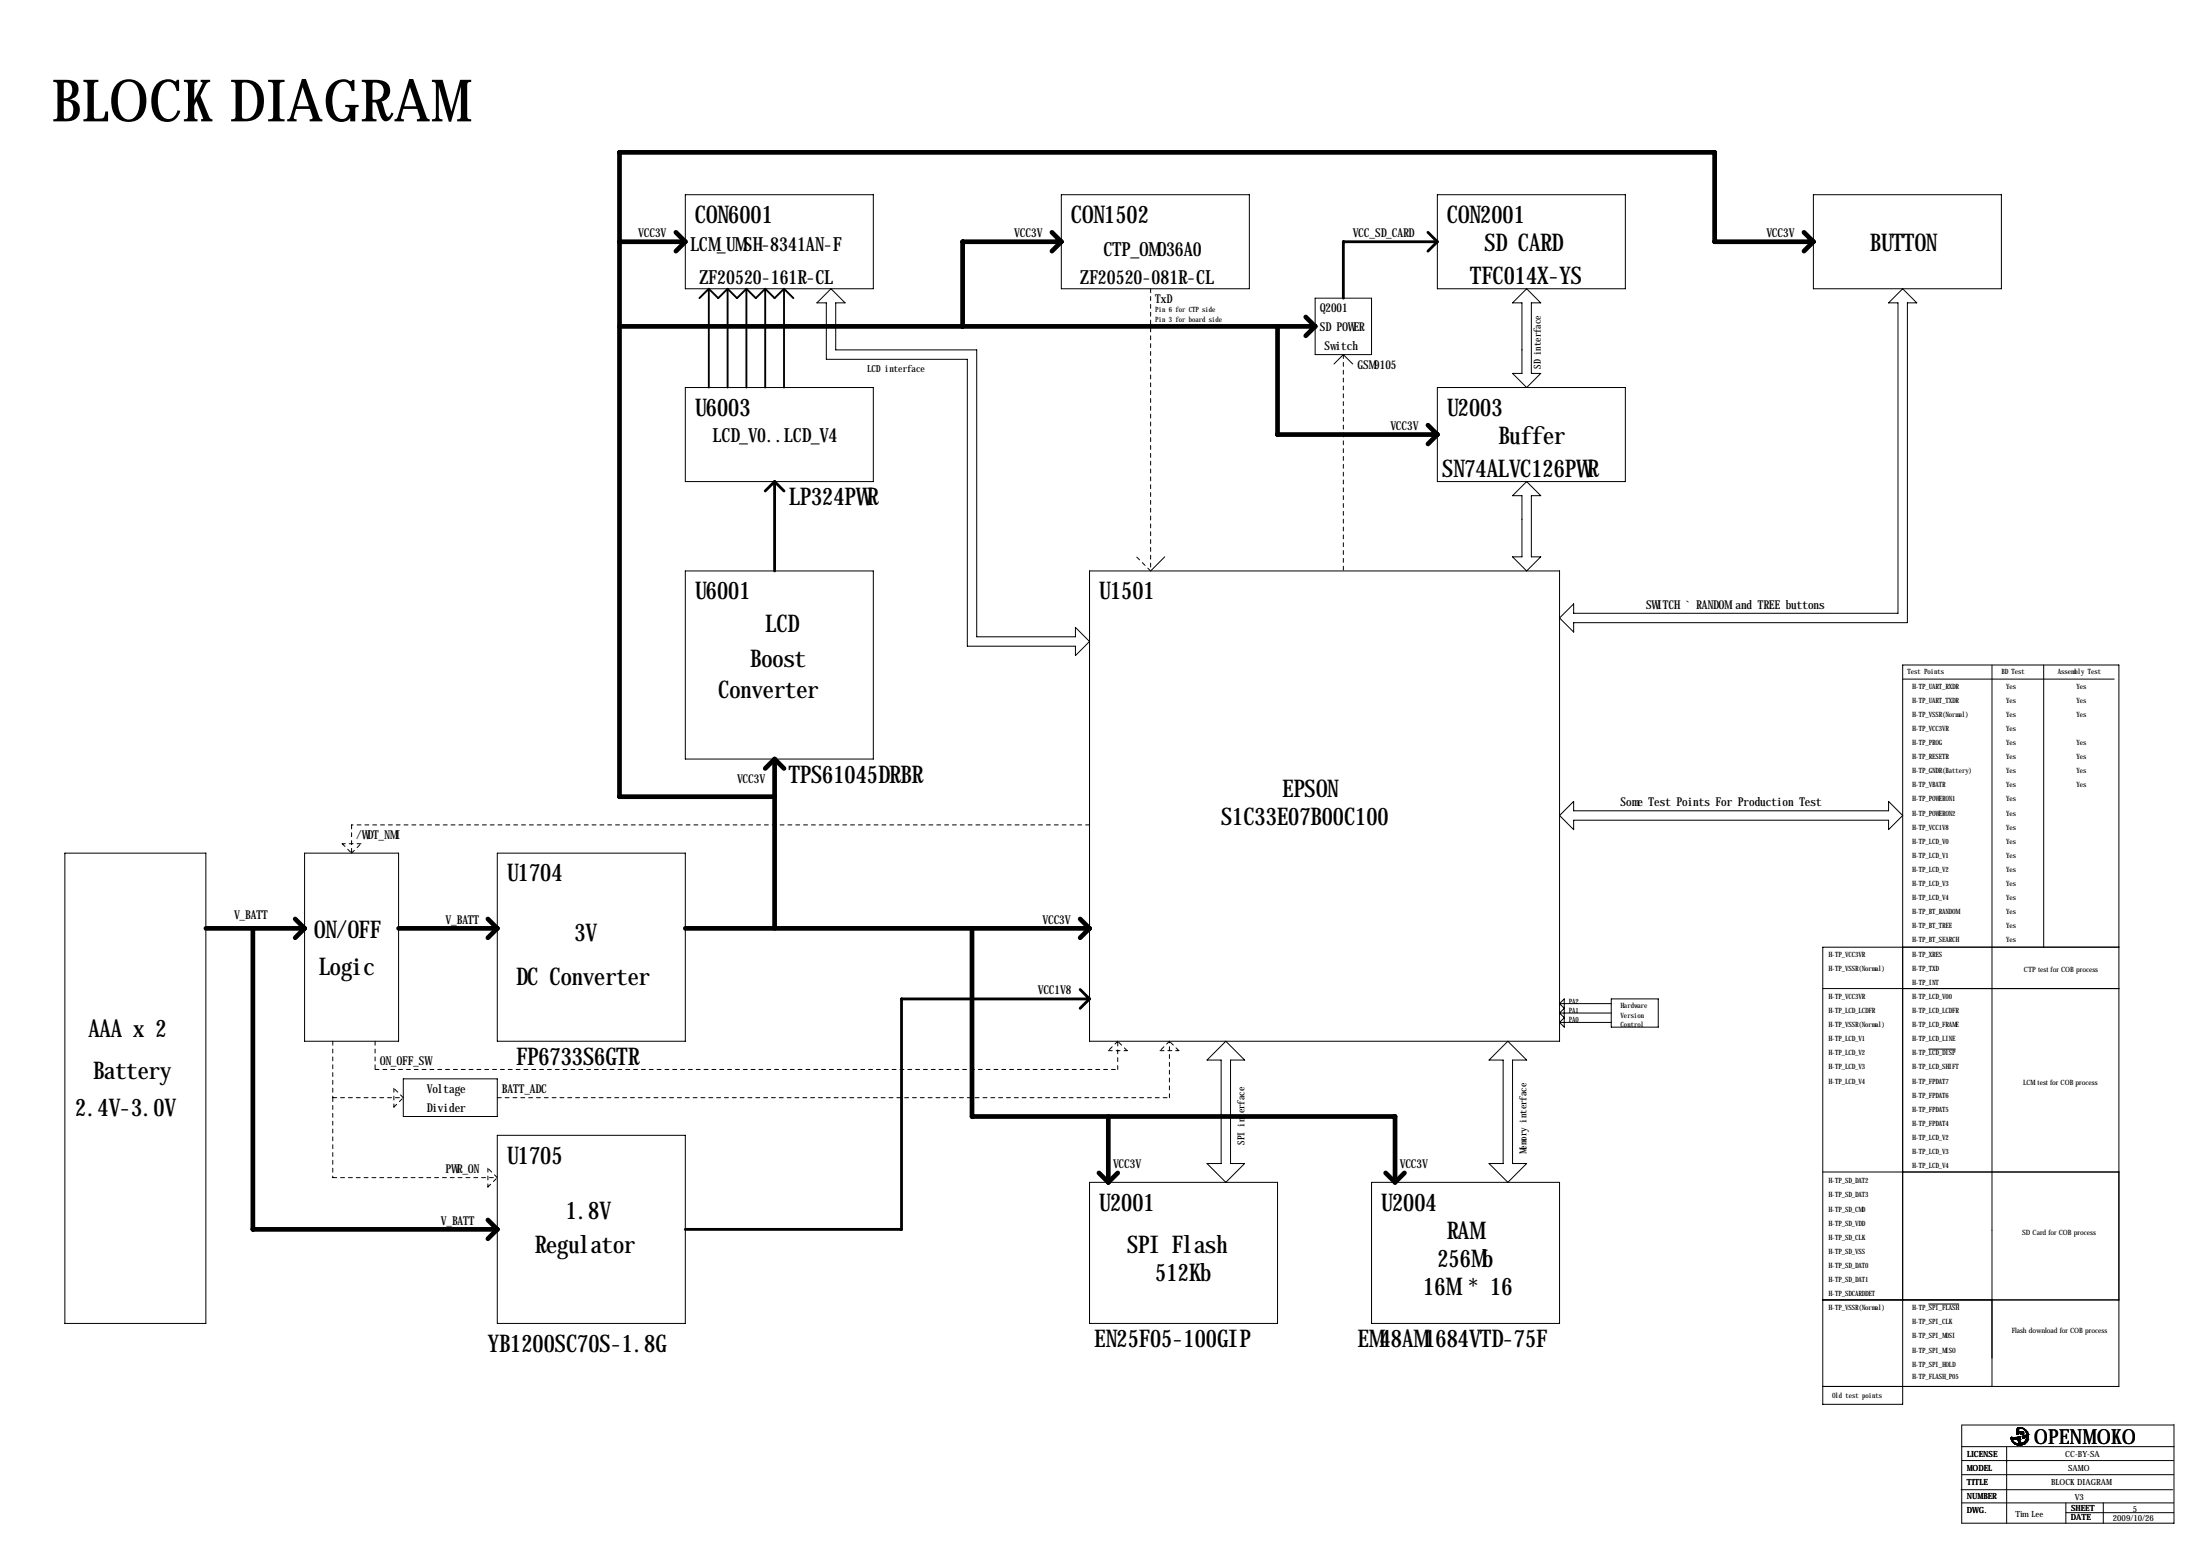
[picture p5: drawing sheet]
<svg xmlns="http://www.w3.org/2000/svg" width="594mm" height="419mm" viewBox="0 0 594 419" stroke-linecap="round" stroke-linejoin="round" font-family="sans-serif">
<g fill="none" stroke="#000" stroke-width=".27">
<path d="M185.2 52.6h50.8v25.4h-50.8zM286.8 52.6h50.8v25.4h-50.8zM388.4 52.6h50.8v25.4h-50.8zM490 52.6h50.8v25.4h-50.8zM224.5 78l3.8 3.8h-2.5v12.7h38.1v77.5h26.7v-2.6l3.8 3.8-3.8 3.8v-2.5h-29.2v-77.5h-38.1v-15.2h-2.6zM355.3 80.5h15.3v15.3h-15.3zM360.4 98.3l2.6-2.5 2.5 2.5M408.7 81.8l3.8-3.8 3.8 3.8h-2.5v19h2.5l-3.8 3.8-3.8-3.8h2.5v-19zM185.2 104.6h50.8v25.4h-50.8zM388.4 104.6h50.8v25.4h-50.8zM408.7 133.9l3.8-3.9 3.8 3.9h-2.5v16.5h2.5l-3.8 3.8-3.8-3.8h2.5v-16.5zM185.2 154.2h50.8v50.8h-50.8z"/>
<path d="M294.4 154.2h127v127h-127zM314.7 150.4l-3.8 3.8M421.4 166.9l3.8-3.8v2.5h87.6v-83.8h-2.5l3.8-3.8 3.8 3.8h-2.5v86.3h-90.2v2.6zM538.2 179.6v194.8M552.2 179.6v76.2M514.1 183.4h57.1M17.5 230.4h38.1v127h-38.1zM82.3 230.4h25.4v50.8h-25.4zM134.4 230.4h50.8v50.8h-50.8zM421.4 220.2l3.8-3.8v2.5h85.1v-2.5l3.8 3.8-3.8 3.8v-2.5h-85.1v2.5zM572.5 255.8h-80v123.4h21.6v-199.6h58.4v194.8h-80M421.4 276.1h14"/>
<path d="M421.4 273.6l1.3 1.2-1.3 1.3M421.4 271l1.3-1.3v7.7l-1.3-1.3M421.4 273.6h14M421.4 271l1.3 1.3-1.3 1.3M421.4 271h14M435.4 269.7h12.7v7.7h-12.7zM492.5 267h80M109 291.3h25.4v10.2h-25.4zM326.1 286.3l5.1-5.1 5.1 5.1h-3.8v27.9h3.8l-5.1 5.1-5.1-5.1h3.8v-27.9zM402.3 286.3l5.1-5.1 5.1 5.1h-3.8v27.9h3.8l-5.1 5.1-5.1-5.1h3.8v-27.9zM521.1 283.3h7.3M134.4 306.6h50.8v50.8h-50.8z"/>
<path d="M294.4 319.3h50.8v38.1h-50.8zM370.6 319.3h50.8v38.1h-50.8zM492.5 316.5h80M492.5 351h80M521.1 352.1h8.2M530 384.8v26.6M530 390.7h57.5M530.1 384.8h57.2M530.1 394.4h57.2M530.1 398.2h57.2M542.2 390.8v20.6M543.4 388.4h2.3"/>
<path d="M543.4 388.4h.1M543.4 388.4v.1M543.4 388.3v.1M543.4 388.3h.1M543.4 388.2h.1M543.4 388.3l.1 .1M543.4 388.4l.1 .3M543.4 388.3h2.2M543.4 388.2h2.2M543.4 388.2h.5zM543.4 388.6h.1M543.4 388.3l2.3 .1"/>
<path d="M543.4 388.3h2.3M543.4 388.2l2.2 .1M543.4 388.6l.2 .2M543.5 388.4h.1M543.5 388.6h.1M543.5 388.7l.1 .1M543.5 388.4l.3 .2M543.5 388.1l-.1 .2M543.5 388.1v.1M543.5 388.4l2.2 .1M543.5 388.7v.1M543.5 388.2h.1"/>
<path d="M543.5 388.8h.1M543.5 388.9h.1M543.5 388.8l.1 .1M543.5 388.9l.5 .4M543.5 388.8v.1M543.5 388.9l.2 .1M543.6 388.8h.1M543.6 389l.2 .2M543.6 389.1l.1 .1M543.6 388.9l.1 .1M543.6 389v.1M543.6 389.1h.1"/>
<path d="M543.6 389h.1M543.7 389h.1M543.7 388.5h2M543.7 389.2h.1M543.7 389.2l.1 .1M543.7 389.2l.3 .1M543.7 389.2h.2h-.2M543.8 388.6h.2M543.8 388.6h1.9h-1.7M543.8 389.2h.1M543.8 389.4h.2M543.8 389.3l.2 .1"/>
<path d="M543.9 389.4h.1M543.9 389.4v.1M543.9 389.4l.2 .1M543.9 389.5h.2M543.9 389.5h.1M543.9 389.5h.3M544 388.6l1.7 .1M544 389.3v.1M544 389.4h.1M544 389.6h.3M544 389.4l.1 .1M544 389.5l.1 .1"/>
<path d="M544.1 389.6l.2 .2M544.1 389.6l.4 .1M544.1 389.6h.2M544.1 389.5h.1M544.2 389.7h.1M544.2 389.7h.3M544.2 389.7l.5 .1M544.2 389.5v.1M544.3 388.7h.1M544.3 389.8h.1M544.3 389.8l.6 .1M544.3 389.6h.1"/>
<path d="M544.3 389.6l.4 .2M544.4 388.2h.1M544.4 388.2h1.2M544.4 389.9h.6zM544.5 389.9h.1M544.5 389.7h.1M544.5 389.9h2.4M544.5 389.9l.1 .1M544.5 389.9l1 .1M544.6 390h.1M544.6 390h2M544.7 389.8h.1"/>
<path d="M544.7 390h1.9M544.7 390l.1 .1M544.7 390l1.9 .1M544.8 390.1h1.6M544.8 390.1h1.8M544.9 387.2h.1M544.9 386.9h.1M544.9 386.6h.1M544.9 387.2v.1M544.9 387.2h.6M544.9 386.4v.8M544.9 386.6h.5"/>
<path d="M544.9 387.2l.1 .1M544.9 386.9l.5 .1M544.9 386.9h.5M544.9 386.6l.5 .1h-.5l.5 .2M544.9 386.4l.5 .2M544.9 389.9l-.5-.1 .1 .1M544.9 387.3h.1M544.9 386.4h.1M544.9 386.1v.3M544.9 386.4h.5h-.5M544.9 386.4h.5M544.9 386.1l.5 .1"/>
<path d="M544.9 386.1h.5M545 386l-.1 .1M545 385.9v.1M545 386l.4 .1M545 385.9l.4 .1h-.4M545 385.9h.4M545 385.9h.1M545.1 385.7h.1M545.1 385.7l-.1 .2M545.1 385.7l.3 .2M545.1 385.7h.3M545.1 388.7h.1"/>
<path d="M545.2 385.6h.1M545.2 388.8v.1M545.2 388.1l-.2 .1M545.2 385.6l-.1 .1M545.2 388.8l.6 .1M545.2 388.8h.6M545.2 388.1l.4 .1M545.2 385.6l.2 .1M545.2 385.6h.3M545.2 388.9l.2 .4M545.2 388.9l.7 .4M545.2 388.9h.6"/>
<path d="M545.2 390.2h.7M545.3 385.6h.1M545.3 385.6h.2M545.3 385.6h-.1M545.4 389.3l.1 .4M545.4 389.3h.1M545.4 387.2l-.4 .1M545.4 386.2v.2M545.4 389.3l.6 .2M545.4 389.3h.5M545.4 386.2h-.5l.5 .2M545.4 389.9l.1 .1"/>
<path d="M545.4 388.1h.1M545.4 386.9h.1M545.4 386.6h.1M545.4 385.7h.1M545.4 389.5h.1M545.4 388.1h-.2M545.4 388.1h.2M545.4 385.7v.4M545.4 386.4l.1 .8M545.4 387h.1M545.4 386.1v.1M545.4 389.5h.6"/>
<path d="M545.4 387h-.5h.6M545.5 385.6h.1M545.5 385.6l-.1 .1M545.5 389.5h.5M545.5 387h-.6l.6 .2M545.5 389.7h.1M545.5 389.7h.6l.1 .1M545.5 389.7l.1 .1M545.5 389.7l.7 .1M545.6 388.1h.1M545.6 389.8h.1M545.6 388.3h.1"/>
<path d="M545.6 388.2h.1M545.6 389.8l.1 .1M545.6 388.1l.1 .4M545.6 389.8l.6 .1M545.6 389.8h1.4M545.6 389.9l-.1 .1M545.6 389.9l1.2 .1M545.7 388.4h.1M545.7 388.3h.1M545.7 389.9h.1M545.7 388.5h.1M545.7 388.5h-2.1h2.1"/>
<path d="M545.7 388.7h.1M545.7 389.9l.1 .1M545.7 388.7l.1 .1M545.7 388.7h-.5v.1M545.7 388.5v.2M545.7 389.9l.6 .1M545.7 388.7h-.5l.6 .1M545.8 388.9l.1 .4M545.8 388.8v.1M545.8 390h.1M545.8 390l.1 .1M545.8 390l.5 .1"/>
<path d="M545.9 390.1h.3M545.9 390.1h.1M545.9 386.9h.1M545.9 389.3l.1 .4-.5-.2M545.9 386.9v.2M545.9 389.3h.1M545.9 387.1l.1 .1M545.9 387.1l.8 .1M545.9 387.1h.8M545.9 386.9l.8 .2M545.9 387h.8M545.9 386.9h.8"/>
<path d="M546 387.2h.1M546 386.7v.1M546 389.5h.1M546 387.2l.1 .1M546 387.2h.7M546 386.8l-.1 .1M546 387.2l.6 .1M546 386.8l.7 .1M546 386.8h.7M546 386.7l.7 .1M546 386.7h.7M546 385.6l.6 .1"/>
<path d="M546.1 390.1h.1M546.1 387.3h.1M546.1 386.6h.1M546.1 385.5h.1M546.1 387.3h.5M546.1 386.7h-.1M546.1 386.6v.1M546.1 386.6h.5M546.1 385.5l-.9 .1M546.1 385.5h-.4l.5 .1M546.1 387.3h.3M546.1 386.7h.6"/>
<path d="M546.1 386.6l.5 .1M546.2 389.8h.1M546.2 389.8l.1 .2M546.2 389.8v.1M546.2 390.2h-.3M546.2 389.9h-.3M546.2 389.9h.7M546.2 389.8l.8 .1h-.8M546.2 390.1h.1M546.2 389.9h.1M546.2 385.6h.1M546.2 390.2l-1.2-.1 .9 .1"/>
<path d="M546.2 385.6h.2M546.3 390h.1M546.3 386.6h.1M546.3 390.1h-.1M546.3 387.3l.1 .1zM546.3 390v.1M546.3 386.6h.2M546.3 386.6h-.2M546.3 385.7h.4M546.3 385.7h.2M546.3 385.7l-.5-.1 .8 .1M546.4 389.8h.1"/>
<path d="M546.4 390.1l-.2 .1M546.4 389.8h.6M546.4 387.4h.1M546.4 387.3h.1M546.4 387.9l.1 .1M546.4 387.3v.1M546.4 387.9l1.2 .1M546.5 388.2h.1M546.5 388.1h.1M546.5 388v.3h.5M546.5 388.2h.6M546.5 388.1h.8l-.8 .1"/>
<path d="M546.5 388.1h.9M546.5 388.2l.5 .1M546.5 388l.9 .1M546.5 388h1.1M546.5 385.7l.1 .1M546.5 385.7l.3 .1M546.5 388.4h.1M546.5 388.3h.1M546.5 388.3v.1M546.5 388.3l.1 .1M546.5 388.3h.3M546.6 387.3h.1"/>
<path d="M546.6 386.6h.1M546.6 389.7h.1M546.6 389.7h.6M546.6 386.6v.1M546.6 387.3h-.2M546.6 386.7h.1M546.6 389.7l.5 .1M546.6 385.8l.6 .2M546.6 385.8l.2 .1M546.6 385.8h.2M546.6 387.8l-.2 .1M546.6 387.8l1.1 .1h-1.3"/>
<path d="M546.6 387.8h1.5M546.6 390.1h-.2M546.6 390v.1M546.6 385.7l.2 .1M546.7 387.2h.1M546.7 387.2l-.1 .1M546.7 386.8v.1M546.7 386.7v.1M546.7 386.9h.1M546.7 387.1v.1M546.7 386.9v.2M546.7 389.6h.1"/>
<path d="M546.7 389.6h.7M546.7 389.6l-.5 .2M546.7 389.6l.5 .1M546.7 389.6h.6M546.8 385.9h.2M546.8 385.9v.1M546.8 385.9l.3 .1M546.8 388.3h.1M546.8 390h.1M546.8 389.5v.1M546.8 388.3l-.2 .1M546.8 390h-.2"/>
<path d="M546.8 386h.1M546.8 385.8l.2 .1M546.8 389.5l.6 .1M546.8 386h.4M546.8 386h.3M546.9 389.9h.1M546.9 388.3h-.1M546.9 389.5h.6M546.9 386l.5 .2M546.9 386h.3M546.9 389.5h-.1M546.9 389.5h.5"/>
<path d="M547 387.8h-.4M547 387.8h.8M547 389.4l-.1 .1M547 389.4l.5 .1M547 389.8h.1M547 389.4h.1M547 385.9l.1 .1M547.1 389.8h.1M547.1 387.7l-.1 .1M547.1 387.7l.8 .1M547.1 389.8l-.2 .1M547.1 389.3l.4 .1"/>
<path d="M547.1 388.2h.1M547.1 388.2l-.1 .1M547.1 386.2l.4 .2zM547.2 388.2h.1M547.2 388.2h-.1M547.2 387.7h-.1M547.2 387.7h.7M547.2 389.7l-.1 .1M547.2 389.2l-.2 .2M547.2 389.2h.1M547.2 389.2h.5M547.2 389.7l-.8 .1"/>
<path d="M547.2 389.2l.4 .1M547.2 389.2h.4M547.2 389.7h.1M547.2 386.4l.2 .1M547.2 386l.2 .2M547.2 386.4l.5 .1M547.3 389.1l-.1 .1M547.3 389.1l.4 .1M547.3 389.1h.5M547.3 389h.1M547.3 389.6l-.1 .1M547.3 389l.5 .1"/>
<path d="M547.3 389h.5M547.4 388.1h.1M547.4 386.2h.1M547.4 388.1h-.9M547.4 387.6l-.2 .1M547.4 387.6h.6l-.8 .1M547.4 386.6h.3M547.4 386.5v.1M547.4 389.5l-.1 .1M547.4 386.6l.1 .1M547.4 386.2l.3 .3M547.4 386.6l.4 .1"/>
<path d="M547.4 386.5l.3 .1M547.4 386.5h.3M547.4 388.8h.1M547.4 388.9l-.1 .2M547.4 387.6h.1M547.4 388.9h.4M547.4 388.8h.5M547.4 388.8v.1M547.4 388.9l.4 .1M547.4 388.8l.4 .1M547.5 386.7h.1M547.5 388.8h.4"/>
<path d="M547.5 386.7h.3M547.5 388.8h-.1M547.5 389.5h-.1M547.5 386.7l.1 .2M547.5 386.7l.4 .2M547.5 389.4h.1M547.5 388.6h.1M547.5 388.7h.4M547.5 388.6h.4M547.5 389.4v.1M547.5 388.7v.1M547.5 388.7l.4 .1"/>
<path d="M547.5 388.6l.4 .1M547.6 387.5l-.2 .1M547.6 389.3l-.6 .1M547.6 388.5h.4M547.6 387h.3M547.6 386.9h.3M547.6 386.9v.1M547.6 388.5l-.1 .2M547.6 388.6h-.1M547.6 387l.1 .3M547.6 388.6h.3M547.6 387l.3 .1"/>
<path d="M547.6 386.9l.3 .1M547.6 388.4h.4M547.6 388l-.2 .1M547.6 387.2h.4M547.6 387.1h.3M547.6 389.2v.1M547.6 388.4v.1M547.6 387.1v.1M547.6 388.3v.1M547.6 388.4l.4 .1M547.6 388.3h.4M547.6 387.2l.4 .1"/>
<path d="M547.6 387.1l.4 .1M547.7 387.5h.1M547.7 389.2h.1M547.7 388.2l.3 .1h-.4M547.7 387.3h.3M547.7 387.5l.3 .1h-.6M547.7 387.5l.3 .1-.4-.1M547.7 387.5h.3M547.7 388.2l-.1 .1M547.7 386.5v.1M547.7 387.3v.2M547.7 388v.2"/>
<path d="M547.7 387.5v.1M547.7 386.6l.1 .1M547.7 388l.3 .2M547.7 388h.4M547.7 387.3l.3 .2M547.7 387.6v.3M547.7 387.8l.4 .1h-.4M547.7 387.9v.1M547.7 387.9l.4 .1M547.7 387.7l.4 .1M547.7 387.6l.3 .1M547.8 387.4h.1"/>
<path d="M547.8 389h.1M547.8 386.7h.1M547.8 387.8l-.2 .2M547.8 387.4l-.2 .1M547.8 387.3l.2 .1zM547.8 389v.1M547.8 387.4l.2 .1M547.8 389.1l-.2 .1M547.8 386.7l.1 .2M547.8 388.9v.1M547.9 387.3h.1M547.9 388.8h.1"/>
<path d="M547.9 387.8h-.1M547.9 387.3h-.1M547.9 388.8l-.1 .1M547.9 386.9v.1M547.9 387v.1M547.9 388.6h.1M547.9 387.7v.1M547.9 388.7v.1M547.9 387.1l.1 .1M548 387.5h.1M548 387.2l-.1 .5M548 388.4l-.1 .3"/>
<path d="M548 388.6h-.1M548 387.3v.2M548 388.2h-.3M548 388.3h-.4l.4 .1M548 387.7l-1 .1M548 388.4h.1M548 387.5v.2M548 388.2v.2M548 387.7l.1 .1M548.1 388l-.1 .2M548.1 387.8v.2M587.4 384.6v26.7h-57.3"/>
<path d="M529.9 402.3h57.1M530.1 405.8h57.2M558.1 408.5h29.2M558.2 405.8v5.6M568.3 405.8v5.6"/>
</g>
<g fill="none" stroke="#000" stroke-width="1.3">
<path d="M167.4 65.3h17.8M182.6 62.7l2.6 2.6M185.2 65.3l-2.6 2.5M284.2 62.7l2.6 2.6M286.8 65.3h-26.7v22.8M286.8 65.3l-2.6 2.5M487.4 62.7l2.6 2.6M490 65.3h-26.7v-24.2h-295.9v174h41.9M490 65.3l-2.6 2.5M167.4 88.1h187.9M345.2 88.1v29.2h43.2M352.8 85.6l2.5 2.5"/>
<path d="M355.3 88.1l-2.5 2.6M385.8 114.8l2.6 2.5M388.4 117.3l-2.6 2.6M209.3 205v45.7M209.3 205l-2.5 2.5M209.3 205l2.5 2.5M55.6 250.7h26.7M68.3 250.7v81.3h66.1M79.8 248.2l2.5 2.5M82.3 250.7l-2.5 2.5M107.7 250.7h26.7M131.8 248.2l2.6 2.5"/>
<path d="M134.4 250.7l-2.6 2.5M185.2 250.7h109.2M262.6 250.7v50.8h114.3v17.8M291.8 248.2l2.6 2.5M294.4 250.7l-2.6 2.5M296.9 316.7l2.6 2.6M299.5 301.5v17.8M302 316.7l-2.5 2.6M374.4 316.7l2.5 2.6M379.5 316.7l-2.6 2.6M131.8 329.4l2.6 2.6M134.4 332l-2.6 2.5"/>
</g>
<path d="M385.8 62.7l2.6 2.6M388.4 65.3l-2.6 2.5M388.4 65.3h-25.4v15.2M209.3 130v24.2M209.3 130l-2.5 2.6M209.3 130l2.5 2.6M291.8 267.2l2.6 2.5M294.4 269.7l-2.6 2.6M294.4 269.7h-50.8v62.3h-58.4" fill="none" stroke="#000" stroke-width=".76"/>
<path d="M191.5 78v26.6M191.5 78l-2.5 2.5M191.5 78l2.6 2.5 2.5-2.5M196.6 78v26.6M196.6 78l2.5 2.5 2.6-2.5M201.7 78v26.6M201.7 78l2.5 2.5 2.6-2.5M206.8 78v26.6M206.8 78l2.5 2.5 2.5-2.5M211.8 78v26.6M211.8 78l2.6 2.5" fill="none" stroke="#000" stroke-width=".51"/>
<g fill="none" stroke="#000" stroke-width=".27" stroke-dasharray="1.1 1.1">
<path d="M310.9 78v76.2M363 95.8v58.4M310.9 154.2l-3.8-3.8M92.5 227.8l2.5 2.6M95 222.8v7.6M95 230.4l2.5-2.6M97.5 227.8h-5M294.4 222.8h-199.4M89.9 296.4v21.6M89.9 281.2v15.2M89.9 296.4h19.1M101.3 281.2v7.6"/>
<path d="M101.3 288.8h200.7M106.4 293.9v5.1M106.4 299l2.6-2.6M109 296.4l-2.6-2.5M134.4 296.4h181.6M299.5 283.7h5M302 288.8v-7.6M302 281.2l-2.5 2.5M304.5 283.7l-2.5-2.5M313.4 283.7h5.1M316 296.4v-15.2M316 281.2l-2.6 2.5"/>
<path d="M318.5 283.7l-2.5-2.5M89.9 318h44.5M131.8 315.5v5M134.4 318l-2.6-2.5M131.8 320.5l2.6-2.5"/>
</g>
<text font-size="15.8" x="14" y="32.8">BLOCK DIAGRAM</text>
<g font-size="6.6">
<text x="187.7" y="60.2">CON6001</text>
<text x="289.3" y="60.2">CON1502</text>
<text x="390.9" y="60.2">CON2001</text>
<text x="401.1" y="67.8">SD CARD</text>
<text x="505.2" y="67.8">BUTTON</text>
<text x="397.3" y="76.7">TFC014X-YS</text>
<text x="187.7" y="112.3">U6003</text>
<text x="390.9" y="112.3">U2003</text>
<text x="404.9" y="119.9">Buffer</text>
<text x="389.6" y="128.8">SN74ALVC126PWR</text>
<text x="213.1" y="136.4">LP324PWR</text>
<text x="187.7" y="161.8">U6001</text>
<text x="296.9" y="161.8">U1501</text>
<text x="206.8" y="170.7">LCD</text>
<text x="202.7" y="180.1">Boost</text>
<text x="194.1" y="188.5">Converter</text>
<text x="213.1" y="211.3">TPS61045DRBR</text>
<text x="346.5" y="215.1">EPSON</text>
<text x="329.9" y="222.8">S1C33E07B00C100</text>
<text x="136.9" y="238">U1704</text>
<text x="84.8" y="253.2">ON/OFF</text>
<text x="155.2" y="254">3V</text>
<text x="86.1" y="263.4">Logic</text>
<text x="139.4" y="265.9">DC Converter</text>
<text x="23.9" y="279.9">AAA x 2</text>
<text x="139.4" y="287.5">FP6733S6GTR</text>
<text x="25.1" y="291.3">Battery</text>
<text x="20.3" y="301.5">2.4V-3.0V</text>
<text x="136.9" y="314.2">U1705</text>
<text x="152.9" y="329.2">1.8V</text>
<text x="296.9" y="326.9">U2001</text>
<text x="373.1" y="326.9">U2004</text>
<text x="390.9" y="334.5">RAM</text>
<text x="144.5" y="338.3">Regulator</text>
<text x="304.5" y="338.3">SPI Flash</text>
<text x="312.2" y="345.9">512Kb</text>
<text x="388.4" y="342.1">256Mb</text>
<text x="384.6" y="349.8">16M * 16</text>
<text x="131.8" y="365">YB1200SC70S-1.8G</text>
<text x="295.7" y="363.7">EN25F05-100GIP</text>
<text x="366.8" y="363.7">EM48AM1684VTD-75F</text>
</g>
<text font-size="5.6" x="549.6" y="390">OPENMOKO</text>
<g font-size="5.3">
<text x="186.4" y="67.8">LCM_UMSH-8341AN-F</text>
<text x="298.2" y="69.1">CTP_OMO36A0</text>
<text x="189" y="76.7">ZF20520-161R-CL</text>
<text x="291.8" y="76.7">ZF20520-081R-CL</text>
<text x="192.5" y="119.4">LCD_V0..LCD_V4</text>
</g>
<g font-size="3.3">
<text x="172.5" y="64">VCC3V</text>
<text x="274.1" y="64">VCC3V</text>
<text x="365.5" y="64">VCC_SD_CARD</text>
<text x="477.3" y="64">VCC3V</text>
<text x="312.2" y="81.8">TxD</text>
<text x="356.6" y="89.4">SD POWER</text>
<text x="356.6" y="84.3">Q2001</text>
<text x="357.9" y="94.5">Switch</text>
<text x="366.8" y="99.6">GSM9105</text>
<text x="375.7" y="116.1">VCC3V</text>
<text x="444.8" y="164.3">SWITCH ` RANDOM and TREE buttons</text>
<text x="199.1" y="211.3">VCC3V</text>
<text x="437.9" y="217.7">Some Test Points For Production Test</text>
<text x="96.3" y="226.6">/WDT_NMI</text>
<text x="63.2" y="248.2">V_BATT</text>
<text x="120.4" y="249.4">V_BATT</text>
<text x="281.7" y="249.4">VCC3V</text>
<text x="280.4" y="268.5">VCC1V8</text>
<text x="102.6" y="287.5">ON_OFF_SW</text>
<text x="115.3" y="295.1">Voltage</text>
<text x="135.6" y="295.1">BATT_ADC</text>
<text x="115.3" y="300.2">Divider</text>
<text x="120.4" y="316.7">PWR_ON</text>
<text x="300.7" y="315.5">VCC3V</text>
<text x="378.2" y="315.5">VCC3V</text>
<text x="119.1" y="330.7">V_BATT</text>
</g>
<g font-size="2.6">
<text x="234.3" y="100.4">LCD interface</text>
<text x="416.3" y="99.6" transform="rotate(-90 416.3 99.6)">SD interface</text>
<text x="336.3" y="309.1" transform="rotate(-90 336.3 309.1)">SPI interface</text>
<text x="412.5" y="311.7" transform="rotate(-90 412.5 311.7)">Memory interface</text>
</g>
<g font-size="2.3">
<text x="531.5" y="393.5">LICENSE</text>
<text x="558" y="393.4">CC-BY-SA</text>
<text x="531.4" y="401">TITLE</text>
<text x="531.4" y="397.2">MODEL</text>
<text x="554.2" y="401.1">BLOCK DIAGRAM</text>
<text x="558.8" y="397.3">SAMO</text>
<text x="531.4" y="404.8">NUMBER</text>
<text x="560.6" y="405.1">V3</text>
<text x="531.4" y="408.6">DWG.</text>
<text x="544.6" y="409.7">Tim Lee</text>
<text x="559.5" y="410.6">DATE</text>
<text x="559.6" y="408.1">SHEET</text>
<text x="570.9" y="410.8">2009/10/26</text>
<text x="576.3" y="408.2">5</text>
</g>
<g font-size="2">
<text x="312.2" y="84.3">Pin 6 for CTP side</text>
<text x="312.2" y="86.9">Pin 3 for board side</text>
<text x="515.4" y="182.1">Test Points</text>
<text x="516.6" y="185.9">H-TP_UART_RXDR</text>
<text x="540.8" y="182.1">BD Test</text>
<text x="542" y="185.9">Yes</text>
<text x="556" y="182.1">Assembly Test</text>
<text x="561.1" y="185.9">Yes</text>
<text x="516.6" y="189.7">H-TP_UART_TXDR</text>
<text x="542" y="189.7">Yes</text>
<text x="561.1" y="189.7">Yes</text>
<text x="516.6" y="193.5">H-TP_VSSR(Normal)</text>
<text x="516.6" y="197.4">H-TP_VCC3VR</text>
<text x="542" y="193.5">Yes</text>
<text x="542" y="197.4">Yes</text>
<text x="561.1" y="193.5">Yes</text>
<text x="516.6" y="201.2">H-TP_PROG</text>
<text x="542" y="201.2">Yes</text>
<text x="561.1" y="201.2">Yes</text>
<text x="516.6" y="205">H-TP_RESETR</text>
<text x="516.6" y="208.8">H-TP_GNDR(Battery)</text>
<text x="542" y="205">Yes</text>
<text x="542" y="208.8">Yes</text>
<text x="561.1" y="205">Yes</text>
<text x="561.1" y="208.8">Yes</text>
<text x="516.6" y="212.6">H-TP_VBATR</text>
<text x="542" y="212.6">Yes</text>
<text x="561.1" y="212.6">Yes</text>
<text x="516.6" y="216.4">H-TP_POWERON1</text>
<text x="516.6" y="220.2">H-TP_POWERON2</text>
<text x="542" y="216.4">Yes</text>
<text x="542" y="220.2">Yes</text>
<text x="516.6" y="224">H-TP_VCC1V8</text>
<text x="516.6" y="227.8">H-TP_LCD_V0</text>
<text x="542" y="224">Yes</text>
<text x="542" y="227.8">Yes</text>
<text x="516.6" y="231.6">H-TP_LCD_V1</text>
<text x="542" y="231.6">Yes</text>
<text x="516.6" y="235.5">H-TP_LCD_V2</text>
<text x="516.6" y="239.3">H-TP_LCD_V3</text>
<text x="542" y="235.5">Yes</text>
<text x="542" y="239.3">Yes</text>
<text x="516.6" y="243.1">H-TP_LCD_V4</text>
<text x="542" y="243.1">Yes</text>
<text x="516.6" y="246.9">H-TP_BT_RANDOM</text>
<text x="516.6" y="250.7">H-TP_BT_TREE</text>
<text x="542" y="246.9">Yes</text>
<text x="542" y="250.7">Yes</text>
<text x="516.6" y="254.5">H-TP_BT_SEARCH</text>
<text x="542" y="254.5">Yes</text>
<text x="494" y="262.1">H-TP_VSSR(Normal)</text>
<text x="494" y="258.3">H-TP_VCC3VR</text>
<text x="516.6" y="258.3">H-TP_XRES</text>
<text x="516.6" y="262.1">H-TP_TXD</text>
<text x="546.9" y="262.4">CTP test for COB process</text>
<text x="494" y="269.7">H-TP_VCC3VR</text>
<text x="516.6" y="265.9">H-TP_INT</text>
<text x="516.6" y="269.7">H-TP_LCD_V00</text>
<text x="423.9" y="271">PA2</text>
<text x="423.9" y="273.6">PA1</text>
<text x="437.9" y="272.3">Hardware</text>
<text x="437.9" y="274.8">Version</text>
<text x="494" y="273.6">H-TP_LCD_LCDFR</text>
<text x="516.6" y="273.6">H-TP_LCD_LCDFR</text>
<text x="423.9" y="276.1">PA0</text>
<text x="437.9" y="277.4">Control</text>
<text x="494" y="277.4">H-TP_VSSR(Normal)</text>
<text x="494" y="281.2">H-TP_LCD_V1</text>
<text x="516.6" y="277.4">H-TP_LCD_FRAME</text>
<text x="516.6" y="281.2">H-TP_LCD_LINE</text>
<text x="494" y="285">H-TP_LCD_V2</text>
<text x="516.6" y="285">H-TP_LCD_DISP</text>
<text x="494" y="288.8">H-TP_LCD_V3</text>
<text x="494" y="292.6">H-TP_LCD_V4</text>
<text x="516.6" y="288.8">H-TP_LCD_SHIFT</text>
<text x="516.6" y="292.6">H-TP_FPDAT7</text>
<text x="546.6" y="293.1">LCM test for COB process</text>
<text x="516.6" y="296.4">H-TP_FPDAT6</text>
<text x="516.6" y="300.2">H-TP_FPDAT5</text>
<text x="516.6" y="304">H-TP_FPDAT4</text>
<text x="516.6" y="307.8">H-TP_LCD_V2</text>
<text x="516.6" y="311.7">H-TP_LCD_V3</text>
<text x="516.6" y="315.5">H-TP_LCD_V4</text>
<text x="494" y="323.3">H-TP_SD_DAT3</text>
<text x="494" y="319.5">H-TP_SD_DAT2</text>
<text x="494" y="327.2">H-TP_SD_CMD</text>
<text x="494" y="331">H-TP_SD_VDD</text>
<text x="494" y="334.8">H-TP_SD_CLK</text>
<text x="546.4" y="333.5">SD Card for COB process</text>
<text x="494" y="338.6">H-TP_SD_VSS</text>
<text x="494" y="346.2">H-TP_SD_DAT1</text>
<text x="494" y="342.4">H-TP_SD_DAT0</text>
<text x="494" y="353.8">H-TP_VSSR(Normal)</text>
<text x="494" y="350">H-TP_SDCARDDET</text>
<text x="516.6" y="353.8">H-TP_SPI_FLASH</text>
<text x="516.6" y="357.6">H-TP_SPI_CLK</text>
<text x="543.6" y="359.9">Flash download for COB process</text>
<text x="516.6" y="361.4">H-TP_SPI_MOSI</text>
<text x="516.6" y="365.3">H-TP_SPI_MISO</text>
<text x="516.6" y="369.1">H-TP_SPI_HOLD</text>
<text x="495" y="377.4">Old test points</text>
<text x="516.6" y="372.4">H-TP_FLASH_P05</text>
</g>
</svg>
